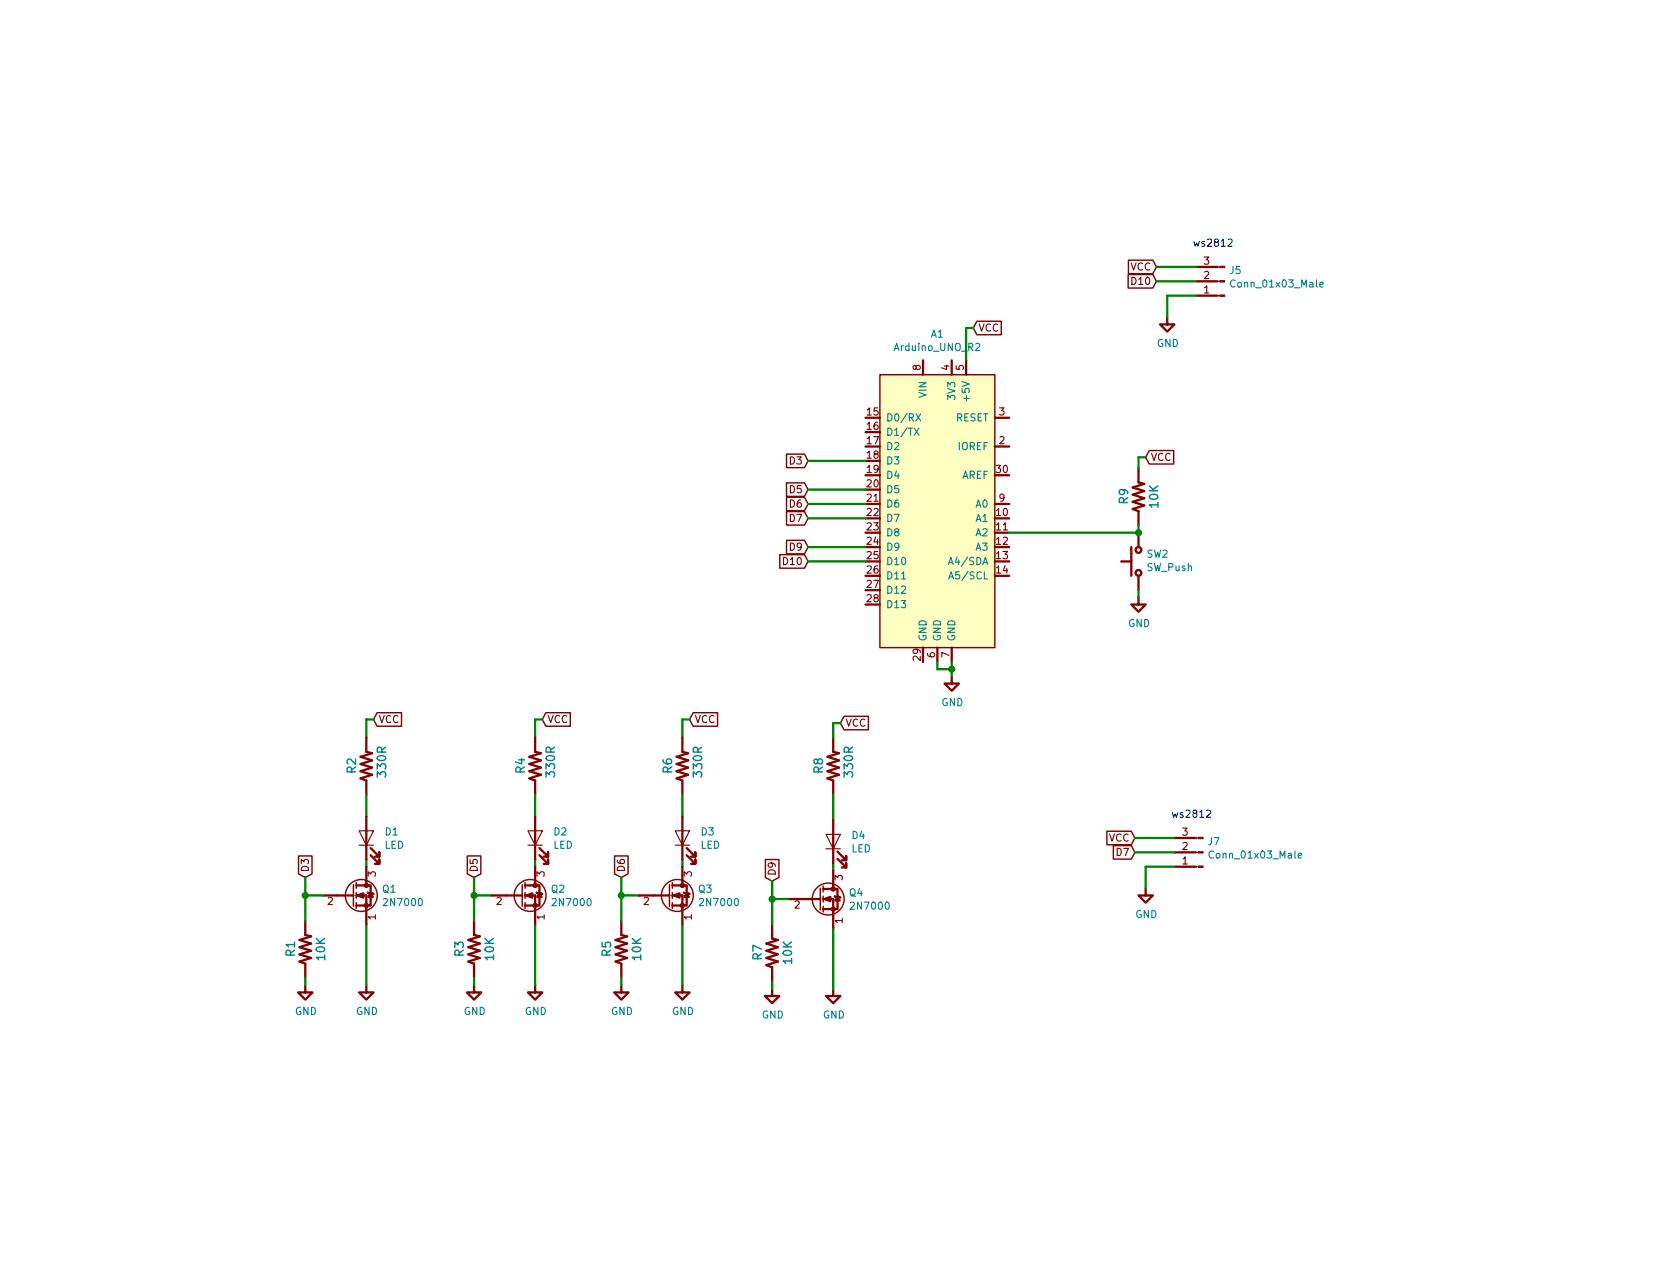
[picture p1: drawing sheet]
<svg xmlns="http://www.w3.org/2000/svg" width="297mm" height="225mm" viewBox="0 0 297 225" stroke-linecap="round" stroke-linejoin="round" font-family="sans-serif">
<g fill="none" stroke="#840000" stroke-width=".25">
<path d="M172.7 56.8h4.3v2.4h-4.3l-.6-1.2zM199.5 48.5h4.3l.7 1.2-.7 1.2h-4.3zM199.5 46h4.3l.7 1.2-.7 1.2h-4.3zM155.6 66.2h20.3v48.3h-20.3zM203.2 79.7h4.3v2.3h-4.3l-.6-1.1zM137.9 98.1h4.3l.7 1.2-.7 1.2h-4.3zM139.1 85.4h3.1l.7 1.2-.7 1.2h-3.1zM139.1 87.9h3.1l.7 1.2-.7 1.2h-3.1zM139.1 95.5h3.1l.7 1.2-.7 1.2h-3.1zM139.1 80.3h3.1l.7 1.2-.7 1.2h-3.1zM139.1 90.5h3.1l.7 1.1-.7 1.2h-3.1zM66.7 126h4.3v2.4h-4.3l-.7-1.2z"/>
<path d="M96.5 126h4.3v2.4h-4.3l-.6-1.2zM122.6 126h4.3v2.4h-4.3l-.7-1.2zM149.2 126.6h4.3v2.4h-4.3l-.6-1.2zM52.8 151.3h2.4v3.2l-1.2 .6-1.2-.6zM62.5 156.4v3.8M63 156v1.1M63 157.8v1M63 159.6v1M82.6 151.3h2.4v3.2l-1.2 .6-1.2-.6zM92.3 156.4v3.8M92.8 156v1.1M92.8 157.8v1"/>
<path d="M92.8 159.6v1M108.7 151.3h2.3v3.2l-1.1 .6-1.2-.6zM118.4 156.4v3.8M118.9 156v1.1M118.9 157.8v1M118.9 159.6v1M135.3 152h2.4v3.1l-1.2 .7-1.2-.7zM145 157.1v3.8M145.5 156.7v1M145.5 158.4v1.1M195.7 147h4.3l.7 1.2-.7 1.2h-4.3zM196.8 149.5h3.2l.7 1.2-.7 1.2h-3.2z"/>
<path d="M145.5 160.2v1"/>
<circle cx="63.9" cy="158.3" r="2.82"/>
<circle cx="93.7" cy="158.3" r="2.82"/>
<circle cx="119.8" cy="158.3" r="2.82"/>
<circle cx="146.4" cy="159" r="2.82"/>
</g>
<g fill="#840000" stroke="#840000" stroke-width=".18">
<path d="M215.7 47.1h.8v.2h-.8z"/>
<path d="M215.7 49.6h.8v.3h-.8z"/>
<path d="M215.7 52.1h.8v.3h-.8z"/>
<path d="M211.9 148h.8v.3h-.8z"/>
<path d="M211.9 150.6h.8v.2h-.8z"/>
<path d="M211.9 153.1h.8v.3h-.8z"/>
</g>
<path d="M215.3 47.2h.4M215.3 49.7h.4M215.3 52.3h.4M211.5 148.2h.4M211.5 150.7h.4M211.5 153.2h.4" fill="none" stroke="#840000" stroke-width=".18"/>
<g fill="none" stroke="#840000" stroke-width=".41">
<path d="M206.4 56.1v1.3h1.2l-1.2 1.2-1.3-1.2h1.3M211.5 52.3h3.8M211.5 49.7h3.8M211.5 47.2h3.8M163.2 63.7v2.5M168.3 63.7v2.5M170.8 63.7v2.5M175.9 78.9h2.5M175.9 73.9h2.5M175.9 89.1h2.5M198.2 99.3h1.8M200 96.7v5.1"/>
<path d="M201.3 82.8v2.5l1 .3-2 .6 2 .6-2 .7 2 .6-2 .6 2 .7-2 .6 1 .4v2.5M201.3 94.2v2.5M165.7 114.5v2.5M168.3 119.6v1.3h1.2l-1.2 1.2-1.3-1.2h1.3M168.3 114.5v2.5M201.3 105.6v1.3h1.3l-1.3 1.3-1.3-1.3h1.3M201.3 101.8v2.5M64.8 130.4v2.5l1 .3-2 .6 2 .6-2 .7 2 .6-2 .7 2 .6-2 .6 1 .4v2.5M94.6 130.4v2.5l1 .3-2 .6 2 .6-2 .7 2 .6-2 .7 2 .6-2 .6 1 .4v2.5M120.6 130.4v2.5l1.1 .3-2.1 .6 2.1 .6-2.1 .7 2.1 .6-2.1 .7 2.1 .6-2.1 .6 1 .4v2.5M147.3 130.4v2.5l1 .3-2 .6 2 .6-2 .7 2 .6-2 .7 2 .6-2 .6 1 .4v2.5M57.1 158.3h5.4"/>
<path d="M63 158.3h1.8v5.1M63 156.5h1.8M64.8 156.5h.7v3.6h-2.5M64.8 144.4v7.6M64.8 153.2v3.3M65 157.8l.2 .1h.7l.1 .2M65.5 157.9l.4 .7h-.7zM65.5 151.2l1.6 1.5v-.7v.7h-.8M65.5 149.9l1.6 1.6v-.8v.8h-.8M87 158.3h5.3M92.8 158.3h1.8v5.1M92.8 156.5h1.8"/>
<path d="M94.6 156.5h.8v3.6h-2.6M94.6 144.4v7.6M94.6 153.2v3.3M94.9 157.8l.1 .1h.8l.1 .2M95.4 157.9l.4 .7h-.8zM95.4 151.2l1.5 1.5v-.7v.7h-.8M95.4 149.9l1.5 1.6v-.8v.8h-.8M113 158.3h5.4M118.9 158.3h1.7v5.1M118.9 156.5h1.7M120.6 156.5h.8v3.6h-2.5M120.6 144.4v7.6"/>
<path d="M120.6 153.2v3.3M120.9 157.8l.1 .1h.8l.1 .2M121.4 157.9l.4 .7h-.8zM121.4 151.2l1.5 1.5v-.7v.7h-.7M121.4 149.9l1.5 1.6v-.8v.8h-.7M139.7 159h5.3M145.5 159h1.8v5M145.5 157.2h1.8M147.3 157.2h.8v3.5h-2.6M147.3 145v7.6M147.3 153.9v3.3M147.6 158.4l.1 .2h.8l.1 .1"/>
<path d="M148.1 158.6l.4 .6h-.8zM148.1 151.8l1.5 1.6v-.8v.8h-.8M148.1 150.6l1.5 1.5v-.8v.8h-.8M202.6 157.1v1.2h1.2l-1.2 1.3-1.3-1.3h1.3M207.6 153.2h3.9M207.6 150.7h3.9M207.6 148.2h3.9M54 174.2v1.3h1.2l-1.2 1.2-1.3-1.2h1.3M54 162.8v2.5l1 .3-2 .6 2 .6-2 .7 2 .6-2 .6 2 .7-2 .6 1 .4v2.5M64.8 174.2v1.3h1.2l-1.2 1.2-1.3-1.2h1.3M83.8 174.2v1.3h1.3l-1.3 1.2-1.3-1.2h1.3M83.8 162.8v2.5l1 .3-2 .6 2 .6-2 .7 2 .6-2 .6 2 .7-2 .6 1 .4v2.5"/>
<path d="M94.6 174.2v1.3h1.3l-1.3 1.2-1.3-1.2h1.3M109.9 174.2v1.3h1.2l-1.2 1.2-1.3-1.2h1.3M109.9 162.8v2.5l1 .3-2.1 .6 2.1 .6-2.1 .7 2.1 .6-2.1 .6 2.1 .7-2.1 .6 1.1 .4v2.5M120.6 174.2v1.3h1.3l-1.3 1.2-1.2-1.2h1.2M136.5 174.8v1.3h1.3l-1.3 1.3-1.2-1.3h1.2M136.5 163.4v2.5l1 .3-2 .6 2 .7-2 .6 2 .6-2 .7 2 .6-2 .6 1 .4v2.6M147.3 174.8v1.3h1.3l-1.3 1.3-1.3-1.3h1.3"/>
<circle cx="201.3" cy="97.2" r=".51"/>
<circle cx="201.3" cy="101.3" r=".51"/>
</g>
<path d="M233.3 50.3l.7-.1-.1-.2-.4-.1-.2 .2 .1 .6h.5M161.6 75.7l.9 1.3M162 73.2l.8 1.2M162.5 75.7l-.9 1.3M162.8 73.2l-.8 1.2M172.5 60.8l.5-.1 .2 .4-.8 .9h.8M167.7 99.8l.4-1.2 .4 1.2M159.4 102.4h.7M167.7 102.4l.5-1.3 .4 1.3M167.9 102h.6M229.5 151.3l.6-.1v-.3h-.4l-.2 .2 .1 .6h.5" fill="none" stroke="#008484" stroke-width=".2"/>
<g fill="none" stroke="#008400" stroke-width=".41">
<path d="M172.1 58h-1.3v5.7M204.5 49.7h7M204.5 47.2h7M211.5 52.3h-5.1v3.8M142.9 99.3h10.1M142.9 91.6h10.1M142.9 81.5h10.1M142.9 86.6h10.1M142.9 89.1h10.1M142.9 96.7h10.1M201.3 92.9v1.3h-22.9M202.6 80.9h-1.3v1.9"/>
<path d="M165.7 117v1.3h2.6M168.3 117v2.6M201.3 104.3v1.3M66 127.2h-1.2v3.2M95.9 127.2h-1.3v3.2M121.9 127.2h-1.3v3.2M148.6 127.8h-1.3v2.6M54 155.1v7.7M54 158.3h3.1M64.8 140.5v3.9M64.8 152v1.2M83.8 155.1v7.7"/>
<path d="M83.8 158.3h3.2M94.6 140.5v3.9M94.6 152v1.2M109.9 158.3h3.1M109.9 155.1v7.7M120.6 140.5v3.9M120.6 152v1.2M136.5 155.8v7.6M136.5 159h3.2M147.3 140.5v4.5M147.3 152.6v1.3M200.7 150.7h6.9"/>
<path d="M200.7 148.2h6.9M207.6 153.2h-5v3.9M54 172.9v1.3M64.8 163.4v10.8M83.8 172.9v1.3M94.6 163.4v10.8M109.9 172.9v1.3M120.6 163.4v10.8M136.5 173.6v1.2M147.3 164v10.8"/>
</g>
<path d="M217.1 42.4l.5-.1 .3 .3-.1 .2-.7 .7h.8M213.3 143.4l.5-.2 .2 .4v.2l-.7 .7h.7" fill="none" stroke="#0000c2" stroke-width=".2"/>
<g fill="#008400" stroke="#008400" stroke-width=".25">
<circle cx="109.9" cy="158.3" r=".51"/>
<circle cx="136.5" cy="159" r=".51"/>
<circle cx="83.8" cy="158.3" r=".51"/>
<circle cx="54" cy="158.3" r=".51"/>
<circle cx="201.3" cy="94.2" r=".51"/>
<circle cx="168.3" cy="118.3" r=".51"/>
</g>
<g fill="#840000" stroke="#840000" stroke-width=".41">
<path d="M63.2 158.3l1.1-.4v.8z"/>
<path d="M93.1 158.3l1-.4v.8z"/>
<path d="M119.1 158.3l1-.4v.8z"/>
<path d="M145.8 159l1-.4v.7z"/>
<circle cx="64.8" cy="160.1" r=".28"/>
<circle cx="64.8" cy="156.5" r=".28"/>
<circle cx="94.6" cy="160.1" r=".28"/>
<circle cx="94.6" cy="156.5" r=".28"/>
<circle cx="120.6" cy="160.1" r=".28"/>
<circle cx="120.6" cy="156.5" r=".28"/>
<circle cx="147.3" cy="160.7" r=".28"/>
<circle cx="147.3" cy="157.2" r=".28"/>
</g>
<path d="M63.5 146.9h2.5l-1.2 2.5zM63.5 149.4h2.5M93.3 146.9h2.6l-1.3 2.5zM93.3 149.4h2.6M119.4 146.9h2.5l-1.3 2.5zM119.4 149.4h2.5M146 147.5h2.6l-1.3 2.6zM146 150.1h2.6" fill="none" stroke="#840000" stroke-width=".2"/>
<path d="M155.6 66.2h20.3v48.3h-20.3z" fill="#ffffc2" stroke="#ffffc2" stroke-width=".18"/>
<g font-size="2.1" fill="#008484">
<text x="199.5" y="89.1" transform="rotate(-90 199.5 89.1)">R9</text>
<text x="204.8" y="89.7" transform="rotate(-90 204.8 89.7)">10K</text>
<text x="62.9" y="136.7" transform="rotate(-90 62.9 136.7)">R2</text>
<text x="68.3" y="137.2" transform="rotate(-90 68.3 137.2)">330R</text>
<text x="92.8" y="136.7" transform="rotate(-90 92.8 136.7)">R4</text>
<text x="98.1" y="137.2" transform="rotate(-90 98.1 137.2)">330R</text>
<text x="118.8" y="136.7" transform="rotate(-90 118.8 136.7)">R6</text>
<text x="124.2" y="137.2" transform="rotate(-90 124.2 137.2)">330R</text>
<text x="145.5" y="136.7" transform="rotate(-90 145.5 136.7)">R8</text>
<text x="150.8" y="137.2" transform="rotate(-90 150.8 137.2)">330R</text>
<text x="52.1" y="169.1" transform="rotate(-90 52.1 169.1)">R1</text>
<text x="57.5" y="169.7" transform="rotate(-90 57.5 169.7)">10K</text>
<text x="82" y="169.1" transform="rotate(-90 82 169.1)">R3</text>
<text x="87.3" y="169.7" transform="rotate(-90 87.3 169.7)">10K</text>
<text x="108" y="169.1" transform="rotate(-90 108 169.1)">R5</text>
<text x="113.4" y="169.7" transform="rotate(-90 113.4 169.7)">10K</text>
<text x="134.7" y="169.7" transform="rotate(-90 134.7 169.7)">R7</text>
<text x="140" y="170.4" transform="rotate(-90 140 170.4)">10K</text>
</g>
<g font-size="1.8" fill="#840000">
<text x="199.9" y="47.8">VCC</text>
<text x="212.9" y="46.8">3</text>
<text x="200.4" y="50.4">D10</text>
<text x="212.9" y="51.9">1</text>
<text x="212.9" y="49.3">2</text>
<text x="172.9" y="58.6">VCC</text>
<text x="162.8" y="65.5" transform="rotate(-90 162.8 65.5)">8</text>
<text x="167.9" y="65.5" transform="rotate(-90 167.9 65.5)">4</text>
<text x="170.4" y="65.5" transform="rotate(-90 170.4 65.5)">5</text>
<text x="153.3" y="73.5">15</text>
<text x="153.3" y="76">16</text>
<text x="176.7" y="73.5">3</text>
<text x="139.8" y="82.1">D3</text>
<text x="153.3" y="78.5">17</text>
<text x="153.3" y="81.1">18</text>
<text x="153.3" y="83.6">19</text>
<text x="176.2" y="83.6">30</text>
<text x="176.7" y="78.5">2</text>
<text x="203.4" y="81.5">VCC</text>
<text x="139.8" y="87.2">D5</text>
<text x="139.8" y="89.7">D6</text>
<text x="153.3" y="86.2">20</text>
<text x="153.3" y="88.7">21</text>
<text x="176.7" y="88.7">9</text>
<text x="139.8" y="92.3">D7</text>
<text x="153.3" y="91.2">22</text>
<text x="153.3" y="93.8">23</text>
<text x="176.2" y="91.2">10</text>
<text x="176.2" y="93.8">11</text>
<text x="138.8" y="99.9">D10</text>
<text x="139.8" y="97.4">D9</text>
<text x="153.3" y="96.3">24</text>
<text x="153.3" y="98.9">25</text>
<text x="153.3" y="101.4">26</text>
<text x="176.2" y="96.3">12</text>
<text x="176.2" y="98.9">13</text>
<text x="176.2" y="101.4">14</text>
<text x="153.3" y="103.9">27</text>
<text x="153.3" y="106.5">28</text>
<text x="162.8" y="116.7" transform="rotate(-90 162.8 116.7)">29</text>
<text x="165.3" y="116.3" transform="rotate(-90 165.3 116.3)">6</text>
<text x="167.9" y="116.3" transform="rotate(-90 167.9 116.3)">7</text>
<text x="66.9" y="127.8">VCC</text>
<text x="96.7" y="127.8">VCC</text>
<text x="122.8" y="127.8">VCC</text>
<text x="149.4" y="128.5">VCC</text>
<text x="196.1" y="148.8">VCC</text>
<text x="209.1" y="147.8">3</text>
<text x="54.6" y="154.3" transform="rotate(-90 54.6 154.3)">D3</text>
<text x="66.4" y="155" transform="rotate(-90 66.4 155)">3</text>
<text x="84.5" y="154.3" transform="rotate(-90 84.5 154.3)">D5</text>
<text x="96.3" y="155" transform="rotate(-90 96.3 155)">3</text>
<text x="110.5" y="154.3" transform="rotate(-90 110.5 154.3)">D6</text>
<text x="122.3" y="155" transform="rotate(-90 122.3 155)">3</text>
<text x="137.2" y="154.9" transform="rotate(-90 137.2 154.9)">D9</text>
<text x="149" y="155.6" transform="rotate(-90 149 155.6)">3</text>
<text x="197.6" y="151.3">D7</text>
<text x="209.1" y="152.8">1</text>
<text x="209.1" y="150.3">2</text>
<text x="57.9" y="160">2</text>
<text x="87.8" y="160">2</text>
<text x="113.8" y="160">2</text>
<text x="140.5" y="160.6">2</text>
<text x="66.4" y="162.6" transform="rotate(-90 66.4 162.6)">1</text>
<text x="96.3" y="162.6" transform="rotate(-90 96.3 162.6)">1</text>
<text x="122.3" y="162.6" transform="rotate(-90 122.3 162.6)">1</text>
<text x="149" y="163.2" transform="rotate(-90 149 163.2)">1</text>
</g>
<g font-size="1.8" fill="#0000c2">
<text x="210.8" y="43.6">ws2812</text>
<text x="207" y="144.6">ws2812</text>
</g>
<g font-size="1.8" fill="#008484">
<text x="217.5" y="48.5">J5</text>
<text x="218.1" y="50.8">Conn_01x03_Male</text>
<text x="164.6" y="59.7">A1</text>
<text x="158.3" y="62.1">Arduino_UNO_R2</text>
<text x="204.5" y="61.3">GND</text>
<text x="163.8" y="70.2" transform="rotate(-90 163.8 70.2)">VIN</text>
<text x="168.9" y="70.4" transform="rotate(-90 168.9 70.4)">3V3</text>
<text x="171.4" y="70.5" transform="rotate(-90 171.4 70.5)">+5V</text>
<text x="156.6" y="74.5">D0/RX</text>
<text x="156.6" y="77">D1/TX</text>
<text x="169" y="74.5">RESET</text>
<text x="156.6" y="79.6">D2</text>
<text x="156.6" y="82.1">D3</text>
<text x="169.5" y="79.6">IOREF</text>
<text x="156.6" y="84.7">D4</text>
<text x="156.6" y="87.2">D5</text>
<text x="156.6" y="89.7">D6</text>
<text x="170.1" y="84.7">AREF</text>
<text x="172.6" y="89.7">A0</text>
<text x="156.6" y="92.3">D7</text>
<text x="156.6" y="94.8">D8</text>
<text x="172.6" y="92.3">A1</text>
<text x="172.6" y="94.8">A2</text>
<text x="156.6" y="97.4">D9</text>
<text x="156.6" y="99.9">D10</text>
<text x="168.4" y="99.9">A4/SDA</text>
<text x="172.6" y="97.4">A3</text>
<text x="202.8" y="98.6">SW2</text>
<text x="202.8" y="101">SW_Push</text>
<text x="156.6" y="102.4">D11</text>
<text x="156.6" y="105">D12</text>
<text x="156.6" y="107.5">D13</text>
<text x="168.6" y="102.4">A5/SCL</text>
<text x="163.8" y="113.5" transform="rotate(-90 163.8 113.5)">GND</text>
<text x="166.4" y="113.5" transform="rotate(-90 166.4 113.5)">GND</text>
<text x="168.9" y="113.5" transform="rotate(-90 168.9 113.5)">GND</text>
<text x="199.5" y="110.9">GND</text>
<text x="166.4" y="124.8">GND</text>
<text x="68.1" y="147.7">D1</text>
<text x="98" y="147.7">D2</text>
<text x="124" y="147.7">D3</text>
<text x="150.7" y="148.3">D4</text>
<text x="213.7" y="149.4">J7</text>
<text x="68" y="150.1">LED</text>
<text x="97.8" y="150.1">LED</text>
<text x="123.9" y="150.1">LED</text>
<text x="150.5" y="150.7">LED</text>
<text x="214.3" y="151.8">Conn_01x03_Male</text>
<text x="67.7" y="157.8">Q1</text>
<text x="68.1" y="160.2">2N7000</text>
<text x="97.5" y="157.8">Q2</text>
<text x="98" y="160.2">2N7000</text>
<text x="123.5" y="157.8">Q3</text>
<text x="124" y="160.2">2N7000</text>
<text x="150.2" y="158.5">Q4</text>
<text x="150.7" y="160.8">2N7000</text>
<text x="200.7" y="162.3">GND</text>
<text x="52.1" y="179.5">GND</text>
<text x="62.9" y="179.5">GND</text>
<text x="82" y="179.5">GND</text>
<text x="92.8" y="179.5">GND</text>
<text x="108" y="179.5">GND</text>
<text x="118.8" y="179.5">GND</text>
<text x="134.7" y="180.1">GND</text>
<text x="145.5" y="180.1">GND</text>
</g>
</svg>
